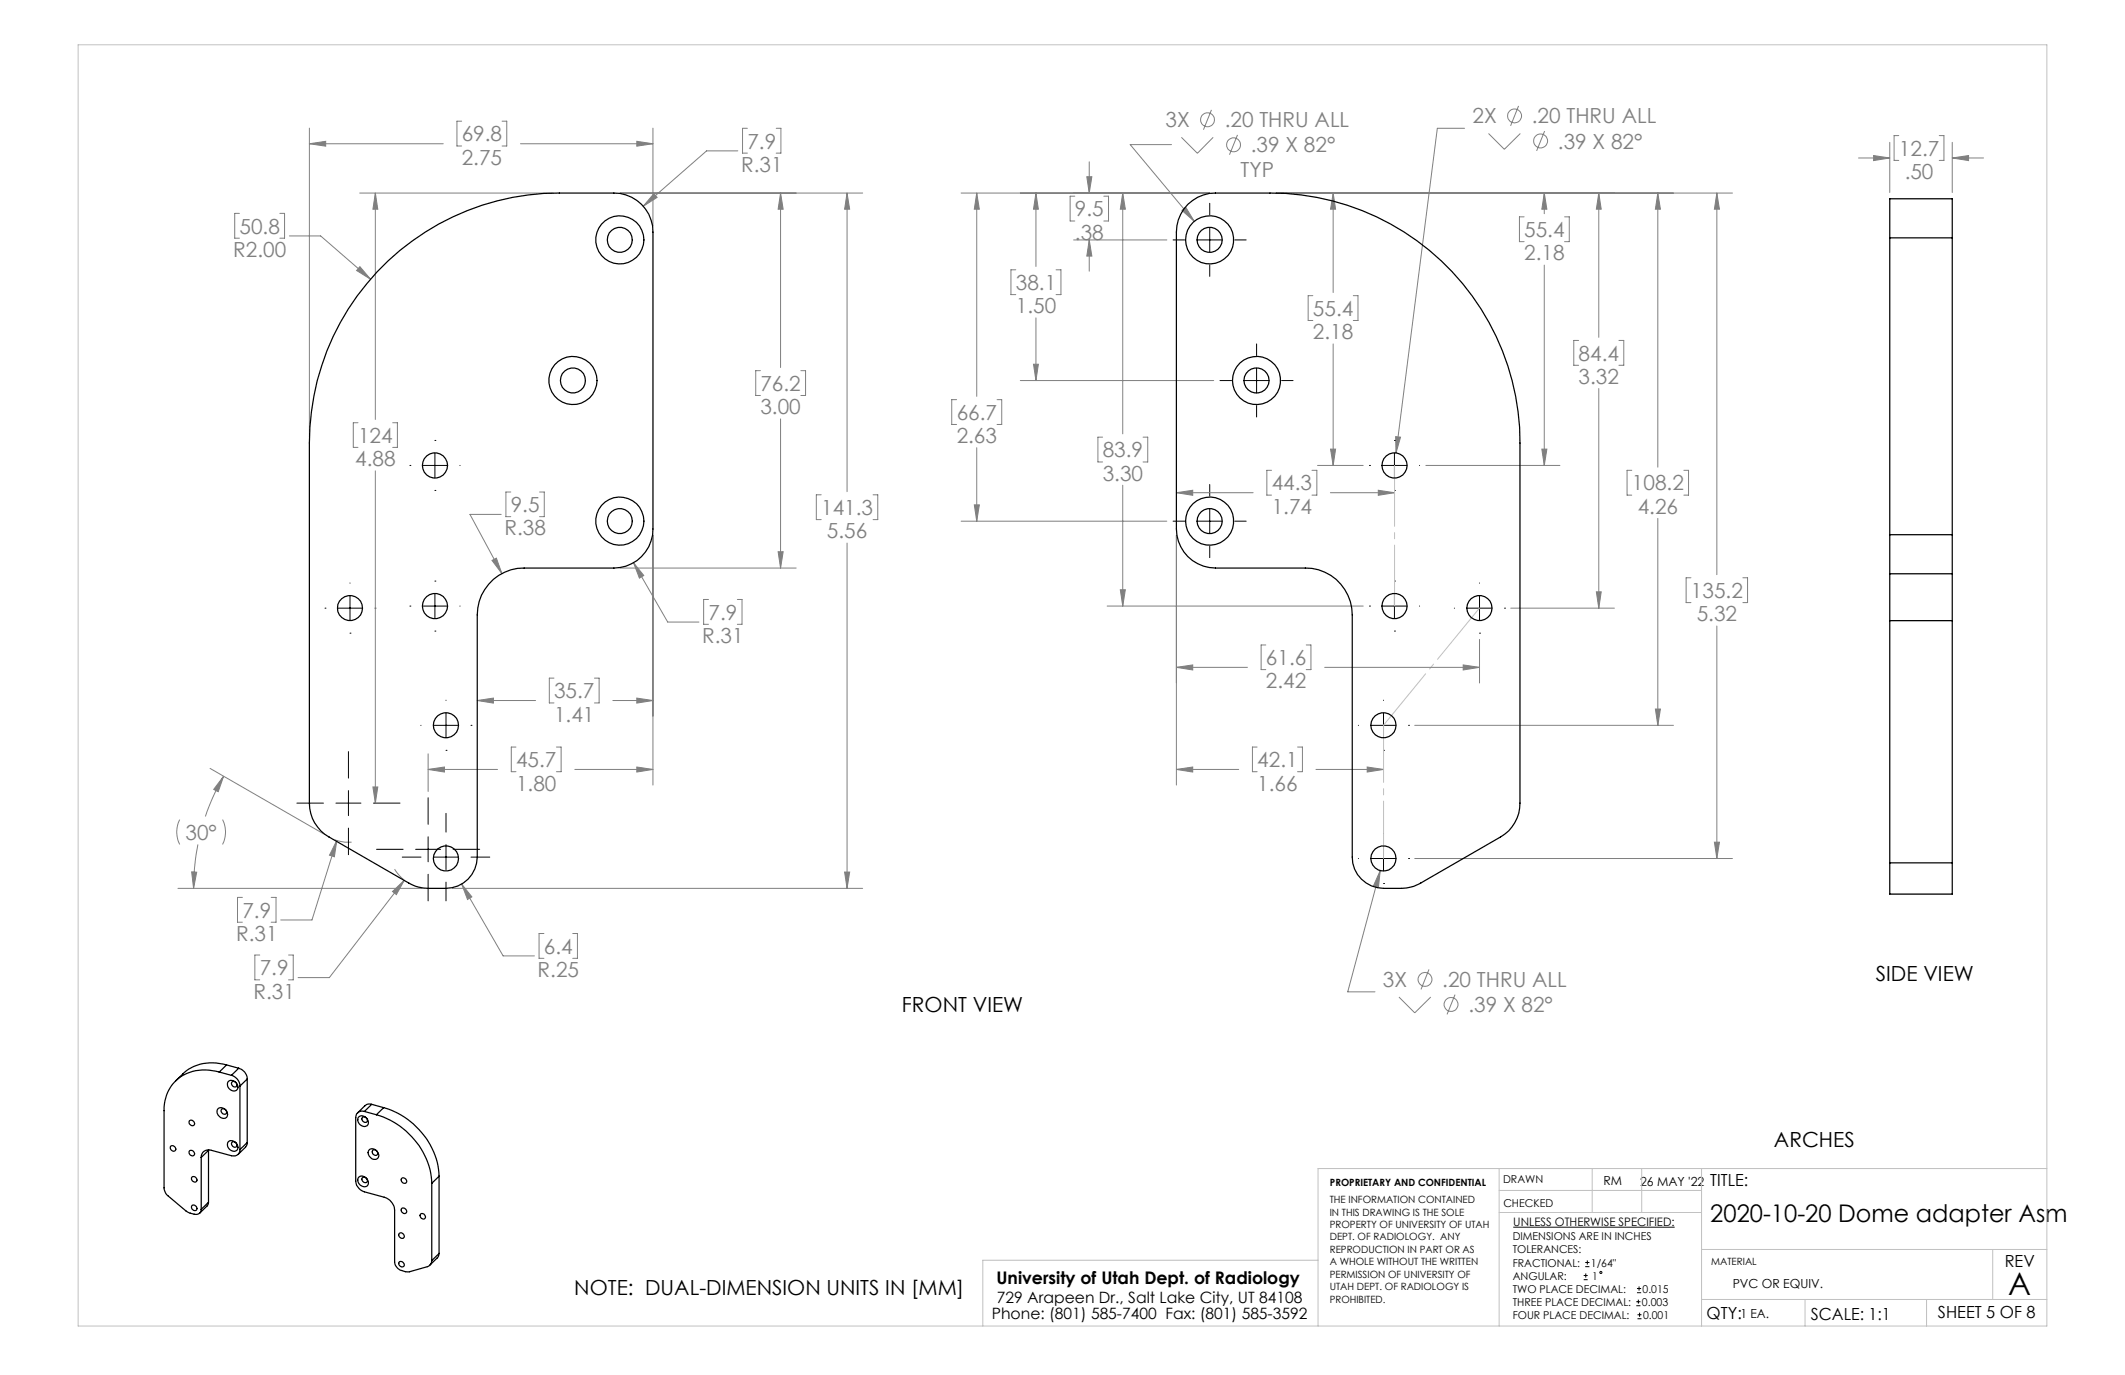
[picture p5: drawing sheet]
<svg xmlns="http://www.w3.org/2000/svg" width="432mm" height="279mm" viewBox="0 0 432 279" stroke-linecap="round" stroke-linejoin="round" font-family="sans-serif">
<g fill="none" stroke="#808080" stroke-width=".2">
<path d="M62.9 26v62.8M62.9 29.2h27.2M62.9 29.2l3.3-.5v1zM73.1 39.2h39.3M76.3 39.2v46M76.3 39.2l.5 3.3h-1zM93.8 24.6h-.9v5.1h.9M102 24.6h1v5.1h-1M105.8 29.2h26.9M126 39.2h49.3M129.4 28.7l3.3 .5-3.3 .5zM132.7 26v19.9"/>
<path d="M132.9 39.4l.6 .7-2.8 1.8zM149.9 30.7h-6.3l-12.9 11.2M151.9 26.1h-1v5h1M157.7 26.1h1v5h-1M158.6 39.2v35.5M158.6 39.2l.5 3.3h-1zM172.1 39.2v60.7M172.1 39.2l.5 3.3h-1zM195.3 39.2h50.4M198.5 39.2l.5 3.3h-1zM198.5 39.2v41.3M210.5 39.2v15"/>
<path d="M210.5 39.2l.5 3.3h-1zM218.4 39.9h-.9v5h.9M220.8 35.9h1.1l-.6 3.3zM221.3 32.9v6.3M224.3 39.9h.9v5h-.9M228.1 39.2v49M228.1 39.2l.6 3.3h-1.1zM238.1 29.4h-8.4l13 15.6M240.1 27.9l3.2 3.3 3.2-3.3M246.2 22.3l-1.7 4.1M251.5 27.4l-1.7 4M259.3 39.2h92.7"/>
<path d="M270.9 39.2l.5 3.3h-1zM270.9 39.2v20.2M297.6 26.1h-5.5l-8.4 65.9M302.5 27.1l3.2 3.2 3.2-3.2M308.6 21.5l-1.6 4.1M313.8 39.2v4.2M313.8 39.2l.5 3.3h-1zM313.9 26.6l-1.7 4.1M324.9 39.2l.5 3.3h-1zM324.9 39.2v29.3M336.9 39.2l.5 3.3h-1zM336.9 39.2v55.7"/>
<path d="M348.9 39.2l.5 3.3h-1zM348.9 39.2v77.6M377.6 32.1h6.4M380.7 31.6l3.3 .5-3.3 .5zM384 28.9v10.2M385.8 27.6h-.9v5h.9M394.1 27.6h.9v5h-.9M396.7 28.9v10.2M396.7 32.1h6.3M396.7 32.1l3.3-.5v1zM48.6 43.4h-.9v5h.9M56.9 43.4h.9v5h-.9"/>
<path d="M58.8 47.9h6.4l10.1 8.8M73.1 54.2l2.2 2.5-2.8-1.7zM206.4 54.8h-1v5.1h1M214.6 54.8h1v5.1h-1M218.2 48.8h18.9M221.3 48.8v6.3M221.3 48.8l.6 3.2h-1.1zM240.2 42.8l.7-.7 1.8 2.9zM309.7 44.1h-.9v5h.9M313.8 53.9v40.7M317.9 44.1h1v5h-1M154.5 75.3h-.9v5.1h.9"/>
<path d="M162.7 75.3h1v5.1h-1M207.3 77.3h39.3M210 74h1l-.5 3.3zM210.5 64.6v12.7M266.8 60.1h-1v5h1M270.9 69.9v24.7M275 60.1h.9v5h-.9M320.8 69.2h-1v5h1M324.9 79v44.6M329 69.2h1v5h-1M72.7 85.9h-.9v5h.9M76.3 95.7v67.5"/>
<path d="M79.8 85.9h1v5h-1M103.8 100h-1v5h1M109.6 100h1v5h-1M158.6 85.1v30.3M194.4 81.2h-1v5.1h1M198.5 91v14.9M202.6 81.2h1v5.1h-1M224 88.8h-.9v5.1h.9M228.1 98.6v24.6M232.3 88.8h.9v5.1h-.9M258.4 95.6h-1v5h1M266.6 95.6h1v5h-1"/>
<path d="M267.7 94.6h9.3M270.4 91.3h1l-.5 3.3zM280.1 99.6l3.3 .5-3.3 .5zM283.6 88.7l1 .1-.9 3.2zM289.7 94.6h27.3M313.3 91.3h1l-.5 3.3zM331.6 95.6h-1v5h1M342.2 95.6h.9v5h-.9M100 113.9l.9-.5 1.1 3.2zM101.8 104.5h-6.3l6.5 12.1M126 115.4h35.8M128.7 114.3l7 12.1h6.3"/>
<path d="M128.7 114.3l2.1 2.6-.9 .6zM132.7 108.8v50.7M158.1 112.1h1l-.5 3.3zM166.9 100.5h-1v5.1h1M172.1 110.3v70.2M177.4 100.5h1v5.1h-1M195.3 105.9h41.8M198 102.6h1l-.5 3.3zM227.6 119.8h1.1l-.6 3.4zM239 100.1l3.4-.5v1zM239 108.8v50.7M239 100.1h15.6"/>
<path d="M270.3 100.1h13.1M336.9 105.3v42.1M343.6 117.4h-1v5h1M354.2 117.4h.9v5h-.9M112.6 137.8h-1v5h1M120.8 137.8h.9v5h-.9M144 121.8h-1v5.1h1M149.8 121.8h1v5.1h-1M225 123.2h52M239 135.6l3.4-.5v1zM239 135.6h14.5M257.2 131.1h-.9v5h.9"/>
<path d="M265.4 131.1h1v5h-1M269.2 135.6h31.4M297.3 135.1l3.3 .5-3.3 .5zM300.6 129.9v8.9M307 123.6h21M324.4 120.3h1l-.5 3.3zM348.9 127.2v47.2M42.7 156.1l23.1 13.3M45.4 157.7l-1.1 3.2-.9-.5zM45.4 157.7a46 46 0 0 0-3.7 8.2M75.8 159.9h1l-.5 3.3zM87 156.4h14.1"/>
<path d="M87 153.2v7.6M87 156.4l3.3-.5v1zM97 142.3h11.8M97 142.3l3.3-.4v1zM104.8 151.8h-.9v5h.9M113.1 151.8h.9v5h-.9M116.8 156.4h15.9M124.5 142.3h8.2M129.4 141.9l3.3 .4-3.3 .6zM129.4 155.9l3.3 .5-3.3 .5zM239 156.4l3.4-.5v1zM239 156.4h12.7"/>
<path d="M255.4 151.8h-.9v5h.9M263.7 151.8h1v5h-1M267.4 156.4h13.7M277.8 155.9l3.3 .5-3.3 .5zM287.5 147.4h52.5M336.4 144.1h1l-.5 3.3zM36.5 166.5a5.6 5.6 0 0 0 0 5.1M38.9 177.2h1.1l-.7 3.3zM40.2 171.6a47.8 47.8 0 0 0-.9 8.9M45.2 166.5a5.6 5.6 0 0 1 0 5.1M68 170.6a8.6 8.6 0 0 0 3.4 .5M68.4 170.8l-5 16.1h-6.4"/>
<path d="M68.4 170.8l-.5 3.3-.9-.3zM80.2 176.6l.8 1.1 1 1M82.2 178.9l-15.3 19.7h-6.3M93.8 179.6l8.4 14.6h6.4M93.8 179.6l2.1 2.6-.9 .6zM171.6 177.2h1l-.5 3.3zM280.5 176.9l-6.6 24.6h5.5M280.5 176.9l-.4 3.3-1-.2zM287.5 174.4h64.5M348.4 171.1h1l-.5 3.3zM36.2 180.5h49.5M49.2 182.4h-.9v5h.9"/>
<path d="M52.8 194.1h-1v5h1M55.1 182.4h1v5h-1M58.6 194.1h1v5h-1M79.8 181.2l2.4-2.3-1.7 2.9zM91.9 180.5h83.4M110.5 189.7h-1v5h1M116.4 189.7h.9v5h-.9M290.4 197l-1.7 4M284.3 202.6l3.2 3.2 3.2-3.2M295.7 202.1l-1.7 4"/>
<circle cx="245.4" cy="24.3" r="1.41"/>
<circle cx="250.7" cy="29.4" r="1.4"/>
<circle cx="307.8" cy="23.6" r="1.42"/>
<circle cx="313" cy="28.6" r="1.42"/>
<circle cx="289.6" cy="199" r="1.41"/>
<circle cx="294.8" cy="204.1" r="1.42"/>
</g>
<g fill="none" stroke="#000" stroke-width=".2">
<path d="M238.4 48.8h2.3M243.3 48.8h5.1M245.8 41.3v2.4M245.8 46.2v5.1M245.8 53.8v2.4M250.9 48.8h2.3M247.9 77.3h2.4M252.8 77.3h5.1M255.3 69.9v2.3M255.3 74.8v5.1M260.4 77.3h2.3M83.3 94.6h.1"/>
<path d="M85.8 94.6h5.1M88.4 89.5h.1M88.4 99.7h.1M88.4 92v5.1M93.5 94.6h.1M245.8 98.5v2.3M255.3 82.4v2.3M278.3 94.6h.1M280.8 94.6h5.1M283.4 89.5h.1M283.4 99.7h.1M283.4 92v5.1"/>
<path d="M288.4 94.6h.1M71.1 118.5h.1M88.4 118.1h.1M238.4 105.9h2.3M243.3 105.9h5.1M245.8 103.4v5M245.8 111v2.3M250.9 105.9h2.3M283.4 118.1h.1M300.6 118.5h.1M66 123.6h.1M68.6 123.6h5.1"/>
<path d="M71.1 128.7h.1M71.1 121v5.1M76.2 123.6h.1M83.3 123.2h.1M85.8 123.2h5.1M88.4 128.2h.1M88.4 120.6v5.1M93.5 123.2h.1M278.3 123.2h.1M280.8 123.2h5.1M283.4 128.2h.1M283.4 120.6v5.1"/>
<path d="M288.4 123.2h.1M295.5 123.6h.1M298.1 123.6h5.1M300.6 128.7h.1M300.6 121v5.1M305.7 123.6h.1M70.8 152.7v5.4M85.5 147.4h.1M88.1 147.4h5.1M90.6 152.5h.1M90.6 142.3h.1M90.6 144.9v5"/>
<path d="M95.7 147.4h.1M276 147.4h.1M278.6 147.4h5.1M281.1 152.5h.1M281.1 142.3h.1M281.1 144.9v5M286.2 147.4h.1M60.3 163.2h5.4M68.3 163.2h5M70.8 160.7v5M70.8 168.3v5.4M75.9 163.2h5.4"/>
<path d="M76.5 172.6h5.4M81.7 174.2h3.8M84.5 172.6h5M87 162.1v5.4M87 170v5.1M87 177.7v5.4M88.1 174.2h5.1M90.6 165.3v3.8M90.6 171.6v5.1M90.6 179.2v3.9M92.1 172.6h5.4M95.7 174.2h3.8"/>
<path d="M276 174.4h.1M278.6 174.4h5.1M281.1 179.5h.1M281.1 169.3v.1M281.1 171.9v5.1M286.2 174.4h.1M307.5 249.4h32.8M321.8 259.2h.8M322.1 257.4h.9M322.1 256.5h.9M322.2 258.8v.8M322.5 256.1v.9"/>
<path d="M321.8 260h.8M332.5 265.3h.8M332.5 264.5h.8M332.6 262.7h.9M332.6 261.8h.9M332.7 268h.9M332.7 267.2h.9M332.9 264.1v.8M333.1 261.4v.9M333.2 266.7v.9"/>
<circle cx="325.3" cy="258.6" r=".2"/>
</g>
<path d="M283.4 94.6v28.5" fill="none" stroke="#c0c0c0" stroke-width=".2" stroke-dasharray="15.2 1.3 1.3 1.3" stroke-dashoffset="2.9"/>
<path d="M281.1 147.4v27" fill="none" stroke="#c0c0c0" stroke-width=".2" stroke-dasharray="15.2 1.3 1.3 1.3" stroke-dashoffset="3.6"/>
<path d="M281.1 147.4l19.5-23.9" fill="none" stroke="#c0c0c0" stroke-width=".2" stroke-dasharray="15.2 1.3 1.3 1.3" stroke-dashoffset="1.8"/>
<g fill="none" stroke="#c0c0c0" stroke-width=".2">
<path d="M15.9 9.1h400v260.4h-400zM304.6 237.5v32M323.5 237.5v8.9M333.6 237.5v8.9M345.8 237.5v32M415.9 237.5h-148.1v32M267.8 256.1h-68.1v13.4M304.6 246.4h41.2M304.6 241.9h41.2M345.8 253.9h70.1M404.9 253.9v10.2M345.8 264.1h70.1"/>
<path d="M366.8 264.1v5.4M391.5 264.1v5.4"/>
</g>
<g fill="#808080">
<path d="M239 100.1l3.4-.5v1zM280.1 99.6l3.3 .5-3.3 .5zM239 156.4l3.4-.5v1zM277.8 155.9l3.3 .5-3.3 .5z"/>
<path d="M129.4 28.7l3.3 .5-3.3 .5zM62.9 29.2l3.3-.5v1zM172.1 39.2l.5 3.3h-1zM171.6 177.2h1l-.5 3.3zM73.1 54.2l-.6 .8 2.8 1.7zM132.9 39.4l-2.2 2.5 2.8-1.8zM93.8 179.6l1.2 3.2 .9-.6zM45.4 157.7l-1.1 3.2-.9-.5zM38.9 177.2h1.1l-.7 3.3zM68.4 170.8l-1.4 3 .9 .3zM79.8 181.2l.7 .6 1.7-2.9zM129.4 141.9l3.3 .4-3.3 .6zM97 142.3l3.3-.4v1zM128.7 114.3l1.2 3.2 .9-.6zM100 113.9l2 2.7-1.1-3.2zM75.8 159.9h1l-.5 3.3zM76.3 39.2l.5 3.3h-1zM158.6 39.2l.5 3.3h-1zM158.1 112.1h1l-.5 3.3zM129.4 155.9l3.3 .5-3.3 .5zM87 156.4l3.3-.5v1zM240.2 42.8l2.5 2.2-1.8-2.9zM283.6 88.7l.1 3.3 .9-3.2zM280.5 176.9l-1.4 3.1 1 .2zM313.8 39.2l.5 3.3h-1zM313.3 91.3h1l-.5 3.3zM228.1 39.2l.6 3.3h-1.1zM227.6 119.8h1.1l-.6 3.4zM336.9 39.2l.5 3.3h-1zM336.4 144.1h1l-.5 3.3zM348.9 39.2l.5 3.3h-1zM348.4 171.1h1l-.5 3.3zM324.9 39.2l.5 3.3h-1zM324.4 120.3h1l-.5 3.3zM270.9 39.2l.5 3.3h-1zM270.4 91.3h1l-.5 3.3zM239 135.6l3.4-.5v1zM297.3 135.1l3.3 .5-3.3 .5zM220.8 35.9h1.1l-.6 3.3zM221.3 48.8l.6 3.2h-1.1zM210.5 39.2l.5 3.3h-1zM210 74h1l-.5 3.3zM198.5 39.2l.5 3.3h-1zM198 102.6h1l-.5 3.3zM380.7 31.6l3.3 .5-3.3 .5zM396.7 32.1l3.3-.5v1z"/>
</g>
<g fill="none" stroke="#000" stroke-width=".25">
<path d="M76.6 55.2a50.9 50.9 0 0 1 37.1-16h11a7.9 7.9 0 0 1 8 8v60.3a7.9 7.9 0 0 1-8 7.9h-18.2a9.5 9.5 0 0 0-9.5 9.6v49.2a6.4 6.4 0 0 1-6.4 6.3h-3.6a7.8 7.8 0 0 1-4-1.1l-16.1-9.3a7.8 7.8 0 0 1-4-6.9v-73.2a50.7 50.7 0 0 1 13.7-34.8zM241.4 41.5a7.9 7.9 0 0 1 5.6-2.3h11.1a50.8 50.8 0 0 1 50.8 50.8v73.2a7.9 7.9 0 0 1-4 6.9l-16.2 9.3a8.1 8.1 0 0 1-4 1.1h-3.6a6.4 6.4 0 0 1-6.3-6.3v-49.2a9.5 9.5 0 0 0-9.5-9.6h-18.3a7.9 7.9 0 0 1-8-7.9v-60.3a8 8 0 0 1 2.4-5.7zM384 48.3v-7.9h12.7v7.9M384 48.3v60.4M384 48.3h12.7M396.7 48.3v60.4M384 108.7v7.9M384 116.6v9.5M384 116.6h12.7M384 108.7h12.7M396.7 108.7v7.9M396.7 116.6v9.5"/>
<path d="M384 126.1v49.2M384 126.1h12.7M396.7 126.1v49.2M384 175.3v6.4h12.7v-6.4M384 175.3h12.7M44.6 217.8a8.5 8.5 0 0 0-10.5 4.1l-.6 1.8-.2 1.3v16.4a2.33 2.33 0 0 0 .9 1.7l3.6 3 .7 .4 1 .2a1.05 1.05 0 0 0 1.4-1M44.6 217.8l2.4 .7M46 216.4a8.9 8.9 0 0 0-8.8 1.8l-1.5 1.4M46 216.4l-1.4 1.4M46 216.4l2.5 .7M46.3 219.9a1.22 1.22 0 0 1 1.6 .1 1.22 1.22 0 0 1 .1 1.6 1.32 1.32 0 0 1-1.4-.3 1.32 1.32 0 0 1-.3-1.4zM47 218.5a2.32 2.32 0 0 1 1.8 2.2"/>
<path d="M47.2 219.8a.63 .63 0 0 1 .8 .3 .63 .63 0 0 1-.2 .8 .66 .66 0 0 1-.6-.4 .66 .66 0 0 1 0-.7zM48.5 217.1a2.32 2.32 0 0 1 1.7 2.2M48.5 217.1l-1.5 1.4M50.2 219.3l-1.4 1.4M50.2 219.3v12.9M34.7 232.9a.61 .61 0 0 1 .8 .2 .61 .61 0 0 1-.1 .8 .7 .7 0 0 1-.7-1zM38.5 233.9a.61 .61 0 0 1 .9 .1 .61 .61 0 0 1-.2 .9 .7 .7 0 0 1-.7-1zM38.5 227.8a.61 .61 0 0 1 .9 .1 .61 .61 0 0 1-.2 .8 .7 .7 0 0 1-.7-.9zM39 239.2a.61 .61 0 0 1 .8 .1 .61 .61 0 0 1-.1 .9 .7 .7 0 0 1-.7-1zM40.9 235.2v10.5M42.4 233.8l-1.5 1.4M42.4 233.6v10.7"/>
<path d="M44.3 225.2a1.26 1.26 0 0 1 1.6 .3 1.26 1.26 0 0 1 0 1.6 1.3 1.3 0 0 1-1.4-.4 1.3 1.3 0 0 1-.2-1.5zM45 225.4a.61 .61 0 0 1 .9 .2 .61 .61 0 0 1-.2 .8 .7 .7 0 0 1-.7-1zM46.5 232a1.25 1.25 0 0 1 1.5 .3 1.25 1.25 0 0 1 0 1.5 1.28 1.28 0 0 1-1.4-.3 1.28 1.28 0 0 1-.1-1.5zM47.1 232.1a.61 .61 0 0 1 .9 .2 .61 .61 0 0 1-.2 .8 .7 .7 0 0 1-.7-1zM48.8 233.6a1.27 1.27 0 0 1-1.8 1.2l-4-1a1.5 1.5 0 0 0-2.1 1.4M48.8 220.7v12.9M50.2 232.2l-.3 .9-1.5 1.5M50.2 232.2l-1.4 1.4M72.9 239.2a1.27 1.27 0 0 1 1.5 .2 1.27 1.27 0 0 1 .2 1.6 1.3 1.3 0 0 1-1.5-.3 1.3 1.3 0 0 1-.2-1.5zM72.9 227a1.27 1.27 0 0 1 1.6 .2 1.27 1.27 0 0 1 .1 1.5 1.3 1.3 0 0 1-1.5-.2 1.3 1.3 0 0 1-.2-1.5zM73.6 227.1a.61 .61 0 0 1 .9 .1 .61 .61 0 0 1-.2 .9 .7 .7 0 0 1-.7-1zM73.6 239.3a.61 .61 0 0 1 .9 .2 .61 .61 0 0 1-.2 .8 .7 .7 0 0 1-.7-1z"/>
<path d="M74 225.8a1.31 1.31 0 0 0-1.7 1.3v12.9a2.51 2.51 0 0 0 1.7 2.2l4.1 1.1a2.99 2.99 0 0 1 2.1 2.6v10.5a2.26 2.26 0 0 0 2.3 2h.6l3.8-1a1.28 1.28 0 0 0 .8-1.2M74 225.8l2.5 .7M75 233.7a1.24 1.24 0 0 1 1.6 .2 1.24 1.24 0 0 1 .1 1.5 1.28 1.28 0 0 1-1.5-.3 1.28 1.28 0 0 1-.2-1.4zM75.5 224.4h-1l-1.8 1.7M75.5 224.4l-1.5 1.4M75.5 224.4l2.5 .7M75.7 233.8a.62 .62 0 0 1 .9 .1 .62 .62 0 0 1-.2 .9 .71 .71 0 0 1-.7-1zM76.5 226.5a15.7 15.7 0 0 1 11.2 14M78 225.1a15.7 15.7 0 0 1 11.2 13.9M78 225.1l-1.5 1.4M81.6 239.5a.61 .61 0 0 1 .9 .1 .61 .61 0 0 1-.2 .9 .7 .7 0 0 1-.7-1zM89.2 239l-1.5 1.5"/>
<path d="M89.2 239v15.7M39.1 244.9a.63 .63 0 0 1 .8 .3 .63 .63 0 0 1-.2 .8 .66 .66 0 0 1-.7-.3 .66 .66 0 0 1 .1-.8zM42.4 244.3l-.3 .7-1.5 1.5M42.4 244.3l-1.5 1.4M81.1 250.6a.61 .61 0 0 1 .9 .2 .61 .61 0 0 1-.2 .8 .7 .7 0 0 1-.7-1zM81.2 256.4a.61 .61 0 0 1 .8 .2 .61 .61 0 0 1-.2 .8 .65 .65 0 0 1-.7-.3 .65 .65 0 0 1 .1-.7zM81.6 245.6a.61 .61 0 0 1 .9 .1 .61 .61 0 0 1-.2 .9 .7 .7 0 0 1-.7-1zM85.4 246.7a.61 .61 0 0 1 .9 .2 .61 .61 0 0 1-.2 .8 .7 .7 0 0 1-.7-1zM87.7 240.5v15.7M89.2 254.7l-.2 .8-1.7 1.6M89.2 254.7l-1.5 1.5"/>
<circle cx="125.9" cy="48.7" r="2.54"/>
<circle cx="126" cy="48.7" r="4.9"/>
<circle cx="245.8" cy="48.7" r="2.55"/>
<circle cx="245.8" cy="48.7" r="4.9"/>
<circle cx="116.4" cy="77.3" r="2.54"/>
<circle cx="116.4" cy="77.3" r="4.9"/>
<circle cx="255.3" cy="77.3" r="2.55"/>
<circle cx="255.3" cy="77.3" r="4.9"/>
<circle cx="88.4" cy="94.6" r="2.56"/>
<circle cx="283.4" cy="94.6" r="2.56"/>
<circle cx="125.9" cy="105.9" r="2.54"/>
<circle cx="126" cy="105.9" r="4.9"/>
<circle cx="245.8" cy="105.9" r="2.55"/>
<circle cx="245.8" cy="105.9" r="4.9"/>
<circle cx="71.1" cy="123.6" r="2.54"/>
<circle cx="88.4" cy="123.2" r="2.56"/>
<circle cx="283.4" cy="123.2" r="2.56"/>
<circle cx="300.6" cy="123.6" r="2.55"/>
<circle cx="90.6" cy="147.4" r="2.55"/>
<circle cx="281.1" cy="147.4" r="2.55"/>
<circle cx="90.6" cy="174.4" r="2.55"/>
<circle cx="281.1" cy="174.4" r="2.55"/>
</g>
<text font-size="6.3" x="408.1" y="263.1">A</text>
<text font-size="4.9" x="347.5" y="248.2">2020-10-20 Dome adapter Asm</text>
<g font-size="4.2" fill="#808080">
<text x="93.8" y="28.7">69.8</text>
<text x="236.8" y="25.9">3X</text>
<text x="248.9" y="25.9">.20 THRU ALL</text>
<text x="299.2" y="25.1">2X</text>
<text x="311.3" y="25.1">.20 THRU ALL</text>
<text x="93.8" y="33.5">2.75</text>
<text x="150.6" y="34.9">R.31</text>
<text x="151.9" y="30.2">7.9</text>
<text x="254.2" y="31">.39 X 82°</text>
<text x="316.6" y="30.2">.39 X 82°</text>
<text x="385.9" y="31.6">12.7</text>
<text x="252.1" y="36">TYP</text>
<text x="387" y="36.4">.50</text>
<text x="48.7" y="47.5">50.8</text>
<text x="218.4" y="44">9.5</text>
<text x="47.4" y="52.2">R2.00</text>
<text x="218.4" y="48.7">.38</text>
<text x="309.7" y="48.2">55.4</text>
<text x="309.7" y="52.9">2.18</text>
<text x="206.4" y="58.9">38.1</text>
<text x="206.4" y="63.7">1.50</text>
<text x="266.8" y="64.2">55.4</text>
<text x="266.8" y="68.9">2.18</text>
<text x="320.8" y="73.3">84.4</text>
<text x="154.5" y="79.4">76.2</text>
<text x="320.8" y="78">3.32</text>
<text x="72.8" y="90">124</text>
<text x="154.5" y="84.2">3.00</text>
<text x="194.4" y="85.3">66.7</text>
<text x="72.2" y="94.7">4.88</text>
<text x="194.4" y="90">2.63</text>
<text x="224.1" y="92.9">83.9</text>
<text x="224.1" y="97.7">3.30</text>
<text x="258.4" y="99.7">44.3</text>
<text x="331.6" y="99.7">108.2</text>
<text x="103.8" y="104.1">9.5</text>
<text x="166.9" y="104.6">141.3</text>
<text x="258.4" y="104.4">1.74</text>
<text x="332.8" y="104.4">4.26</text>
<text x="102.5" y="108.8">R.38</text>
<text x="168" y="109.4">5.56</text>
<text x="144" y="125.9">7.9</text>
<text x="343.6" y="121.5">135.2</text>
<text x="142.7" y="130.7">R.31</text>
<text x="344.8" y="126.3">5.32</text>
<text x="257.2" y="135.1">61.6</text>
<text x="112.6" y="141.9">35.7</text>
<text x="257.2" y="139.9">2.42</text>
<text x="112.6" y="146.6">1.41</text>
<text x="104.9" y="155.9">45.7</text>
<text x="255.5" y="155.9">42.1</text>
<text x="104.9" y="160.6">1.80</text>
<text x="255.5" y="160.6">1.66</text>
<text x="37.7" y="170.7">30°</text>
<text x="48" y="191.2">R.31</text>
<text x="49.3" y="186.5">7.9</text>
<text x="110.5" y="193.8">6.4</text>
<text x="51.5" y="202.9">R.31</text>
<text x="52.8" y="198.2">7.9</text>
<text x="109.2" y="198.5">R.25</text>
<text x="281" y="200.6">3X</text>
<text x="293.1" y="200.6">.20 THRU ALL</text>
<text x="298.4" y="205.6">.39 X 82°</text>
</g>
<g font-size="4.2">
<text x="381.2" y="199.2">SIDE VIEW</text>
<text x="183.3" y="205.7">FRONT VIEW</text>
<text x="360.5" y="233">ARCHES</text>
<text x="116.7" y="263.2">NOTE: DUAL-DIMENSION UNITS IN [MM]</text>
</g>
<text font-size="3.5" x="202.5" y="260.9">University of Utah Dept. of Radiology</text>
<g font-size="3.4">
<text x="347.5" y="240.9">TITLE:</text>
<text x="407.4" y="257.6">REV</text>
<text x="346.8" y="268.1">QTY:</text>
<text x="368" y="268.1">SCALE: 1:1</text>
<text x="393.8" y="267.9">SHEET 5 OF 8</text>
</g>
<g font-size="3.2">
<text x="201.5" y="268">Phone: (801) 585-7400 Fax: (801) 585-3592</text>
<text x="202.6" y="264.8">729 Arapeen Dr., Salt Lake City, UT 84108</text>
</g>
<g font-size="2.5">
<text x="325.8" y="240.8">RM</text>
<text x="333.3" y="240.9">26 MAY '22</text>
<text x="352.1" y="261.7">PVC OR EQUIV.</text>
<text x="353.7" y="267.9">1 EA.</text>
</g>
<text font-size="2.4" x="307.5" y="249.1">UNLESS OTHERWISE SPECIFIED:</text>
<g font-size="2.2">
<text x="305.4" y="240.4">DRAWN</text>
<text x="305.5" y="245.3">CHECKED</text>
<text x="307.4" y="252.1">DIMENSIONS ARE IN INCHES</text>
<text x="307.4" y="254.7">TOLERANCES:</text>
<text x="307.4" y="257.4">FRACTIONAL:</text>
<text x="323.3" y="257.4">1/64&quot;</text>
<text x="307.4" y="262.7">TWO PLACE DECIMAL:</text>
<text x="307.4" y="260">ANGULAR:</text>
<text x="323.5" y="260">1</text>
<text x="333.8" y="262.7">0.015</text>
<text x="307.4" y="265.3">THREE PLACE DECIMAL:</text>
<text x="307.4" y="268">FOUR PLACE DECIMAL:</text>
<text x="333.6" y="265.3">0.003</text>
<text x="333.9" y="268">0.001</text>
</g>
<g font-size="2">
<text x="270.2" y="244.5">THE INFORMATION CONTAINED</text>
<text x="270.2" y="241.1">PROPRIETARY AND CONFIDENTIAL</text>
<text x="270.2" y="247">IN THIS DRAWING IS THE SOLE</text>
<text x="270.2" y="249.5">PROPERTY OF UNIVERSITY OF UTAH</text>
<text x="270.2" y="252.1">DEPT. OF RADIOLOGY. ANY</text>
<text x="270.2" y="254.6">REPRODUCTION IN PART OR AS</text>
<text x="270.2" y="257.1">A WHOLE WITHOUT THE WRITTEN</text>
<text x="347.7" y="257.1">MATERIAL</text>
<text x="270.2" y="259.6">PERMISSION OF UNIVERSITY OF</text>
<text x="270.2" y="262.1">UTAH DEPT. OF RADIOLOGY IS</text>
<text x="270.2" y="264.7">PROHIBITED.</text>
</g>
</svg>
